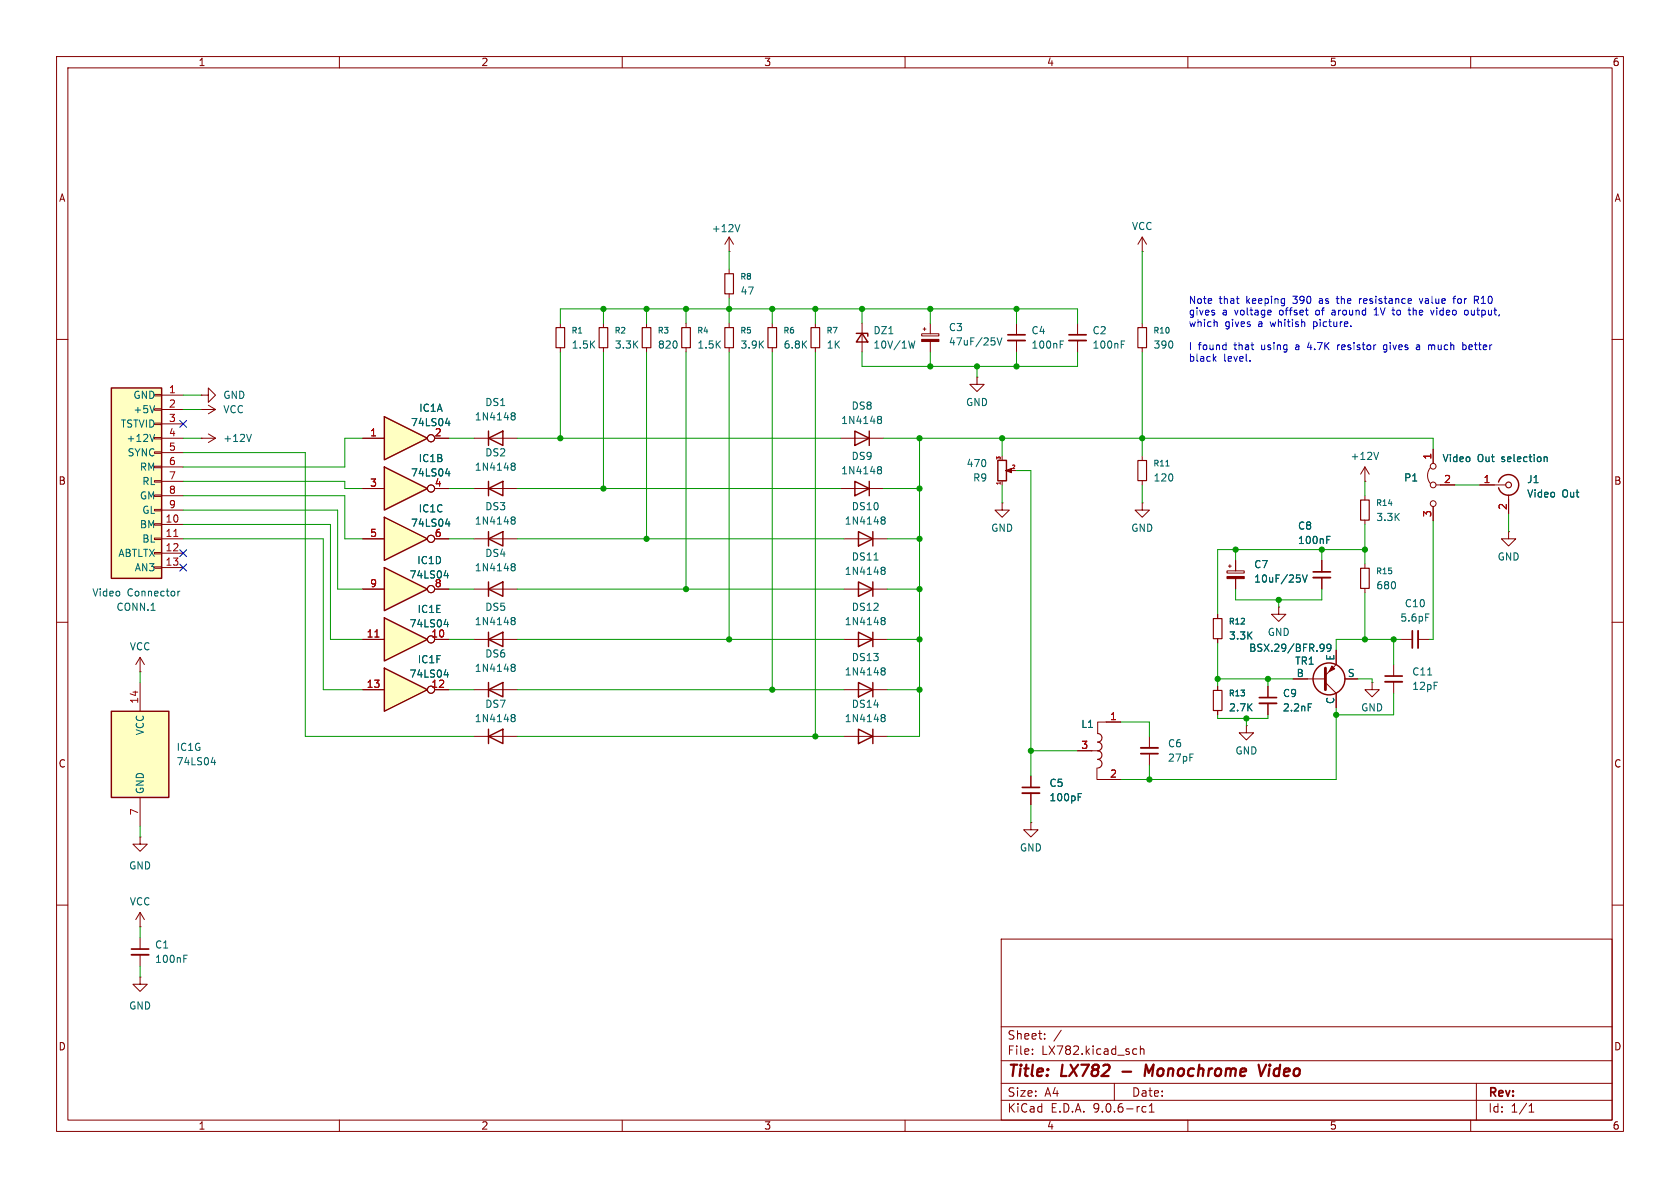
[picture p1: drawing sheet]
<svg xmlns="http://www.w3.org/2000/svg" width="297mm" height="210mm" viewBox="0 0 297 210" stroke-linecap="round" stroke-linejoin="round" font-family="sans-serif">
<g fill="none" stroke="#840000" stroke-width=".18">
<path d="M10 10h277v190h-277zM12 12h273v186h-273zM60 10v2M110 10v2M160 10v2M210 10v2M260 10v2M106.7 57.2v.7M114.3 57.2v.7M128.9 44.5h.1M128.9 41.9l-.8 1.3M128.9 41.9l.8 1.3"/>
<path d="M128.9 41.9v2.6M179.7 57.2v2M10 60h2M35.6 69.9h1.2v-1.3l1.3 1.3-1.3 1.2v-1.2M35.6 69.9h.1M35.6 72.4h.1M35.6 77.5h.1M35.6 72.4h2.5M35.6 77.5h2.5M36.8 71.6l1.3 .8M36.8 76.7l1.3 .8M38.1 72.4l-1.3 .8"/>
<path d="M38.1 77.5l-1.3 .7M106.7 61.5v.7M114.3 61.5v.7M172.7 66.7v1.2h1.3l-1.3 1.3-1.3-1.3h1.3M172.7 66.7h.1M179.7 60.2v2M285 60h2M83.8 86.4h7.6M83.8 95.3h7.6M149.2 95.3h7.6M177.2 80.6v.7M177.2 85.1v.6"/>
<path d="M178.7 83.2h1M217.4 99.8v.5M218.4 99.1v1.8M233.7 99.1v2M10 110h2M83.8 113h7.6M83.8 104.1h7.6M216.9 100.9h3.1v.4h-3.1zM217.2 100.1h.5M218.4 102.3v1.8M233.7 102.1v2M246.4 117.5v2"/>
<path d="M285 110h2M83.8 130.2h7.6M83.8 121.9h7.6M182.2 137.2v2M190.5 132.7h3.8M193.9 135.8v2h4.2M198.1 127.6h-4v2.1M203.2 130.2v2M203.2 133.2v2.1M220.3 128.3v1.2h1.3l-1.3 1.3-1.2-1.3h1.2M220.3 128.3h.1M246.4 120.5v2.1"/>
<path d="M182.2 145.4v1.3h1.3l-1.3 1.3-1.2-1.3h1.2M182.2 145.4h.1M182.2 140.2v2M10 160h2M177 166h108v32h-108zM285 160h2M60 198v2M110 198v2M160 198v2M177 194.5h108M177 191.5h108M177 187.5h108"/>
<path d="M177 181.5h108M182.5 186.3v.1M182.5 185.5v.1M184.7 183.6v.1M184.7 182.8v.1M187.6 182.1l-1.3 2M197 191.5v3M200.5 185.4l.5 .1M201 186.3l-.5 .1M201.6 185.5l.2-.1 .4 .1v.9M201.6 184.9v1.5M202.6 195.7l-.4-.1-.3 .3v.4l.1 .2h.6"/>
<path d="M203.2 196.6h.8M203.2 195.5l.4-.4v1.5M210 198v2M260 198v2M261 191.5v6.5M270.3 196.6h.9M270.3 195.5l.4-.4v1.5"/>
</g>
<path d="M198.4 189.4h1.6M203.9 188.2l-.8 1.4-.5-1.4-.3 2M222.5 188.2l.4 2 .9-2M224.4 188.9l-.1 1.3M224.5 188.2v.2M224.5 188.2l-.1 .1 .1 .1M224.5 188.2l.1 .1-.1 .1" fill="none" stroke="#840000" stroke-width=".4"/>
<g fill="#840000" stroke="#840000" stroke-width=".18">
<path d="M216.9 101.9h3.1v.4h-3.1z"/>
<path d="M177.8 83.2l1-.4v.8l-1-.4h.3z"/>
</g>
<g fill="none" stroke="#006464" stroke-width=".18">
<path d="M130.8 39.7l-.4 1.3M44.4 76.8l-.4 1.2M187.4 60.9h.5M187.4 60.3h.6M90.5 82.3l.1 .1M90.5 81.9h.3l.2 .1 .1 .2-.3 .2M90.5 91.4h.3l.2 .1 .1 .2-.3 .2M90.5 99.7l.3-.1 .2 .2 .1 .1-.3 .3M90.5 91.9h.1M90.6 82.4h.2M90.6 82.4l-.1 .1M90.6 91.9h.2"/>
<path d="M90.6 91.9l-.1 .1M90.8 82.4l.3 .2-.1 .4-.2 .1h-.3M90.8 91.9l.3 .3-.1 .3-.2 .2-.3-.1M155.9 91.4h.3l.2 .1 .1 .2-.3 .2M155.9 91.9h.1M156 91.9h.2M156 91.9l-.1 .1M156.2 91.9l.3 .3-.1 .3-.2 .2-.3-.1M234.6 95.4h.4M234.6 94.8h.6M90.5 109.2h.3l.2 .1 .1 .2-.3 .2M90.5 117.5l.3-.1 .2 .1 .1 .2-.3 .3"/>
<path d="M90.5 117.9l.1 .1M90.5 109.6l.1 .1M90.5 100.1l.1 .1M90.6 118h.2M90.6 118h-.1M90.6 109.7h.2M90.6 109.7l-.1 .1M90.6 100.2h.2M90.6 100.2h-.1M90.8 100.2l.3 .2-.1 .4-.2 .1-.3-.1M90.8 109.7l.3 .3-.1 .3-.2 .1h-.3M90.8 118l.3 .2-.1 .4-.2 .1-.3-.1"/>
<path d="M229.8 102.2v.6M230.3 101.6l.4 1.3 .4-1.3M252.4 119.3h.7M90.5 126.4l.3-.1 .2 .1 .1 .2-.3 .3M90.5 126.8l.1 .1M90.6 126.9h.2M90.6 126.9h-.1M90.8 126.9l.3 .2-.1 .4-.2 .1-.3-.1M190.6 140.9h.4M190.6 140.3h.6"/>
</g>
<path d="M105.9 57.9h1.5v3.6h-1.5zM113.5 57.9h1.6v3.6h-1.6zM194.1 129.7a.76 .76 0 0 1 .7 .7 .76 .76 0 0 1-.7 .8 .76 .76 0 0 1 .7 .8 .76 .76 0 0 1-.7 .7 .76 .76 0 0 1 .7 .8 .76 .76 0 0 1-.7 .7 .76 .76 0 0 1 .7 .8 .76 .76 0 0 1-.7 .8" fill="none" stroke="#840000" stroke-width=".2"/>
<g fill="none" stroke="#840000" stroke-width=".25">
<path d="M86.4 86.4l2.5-1.3v2.5zM86.4 95.3l2.5-1.3v2.5zM86.4 85.1v2.5M86.4 94v2.5M151.8 94l2.5 1.3-2.5 1.2zM154.3 94v2.5M176.4 81.4h1.5v3.6h-1.5zM86.4 113l2.5-1.2v2.5zM86.4 104.1l2.5-1.2v2.5zM86.4 102.9v2.5M86.4 111.8v2.5M86.4 130.2l2.5-1.3v2.5z"/>
<path d="M86.4 121.9l2.5-1.2v2.5zM86.4 120.7v2.5M86.4 128.9v2.5"/>
</g>
<path d="M178.2 59.2h3M232.2 101.1h3M244.9 119.5h3M180.7 139.2h3.1M201.7 133.2h3" fill="none" stroke="#840000" stroke-width=".3"/>
<path d="M178.2 60.2h3M232.2 102.1h3M201.7 132.2h3M244.9 120.5h3M180.7 140.2h3.1" fill="none" stroke="#840000" stroke-width=".33"/>
<path d="M176.8 85.2v.4" fill="none" stroke="#a90000" stroke-width=".18"/>
<path d="M67.9 109.2l7.7 3.8-7.7 3.8z" fill="#ffffc2"/>
<path d="M67.9 109.2l7.7 3.8-7.7 3.8z" fill="none" stroke="#840000" stroke-width=".25"/>
<g fill="none" stroke="#840000" stroke-width=".18">
<path d="M64.1 113h3.8M76.8 113h2.6"/>
<circle cx="76.2" cy="113" r=".63"/>
</g>
<path d="M66.3 112.6h.7" fill="none" stroke="#a90000" stroke-width=".18"/>
<path d="M78.5 110.4h.8M79.1 110v.8" fill="none" stroke="#006464" stroke-width=".18"/>
<path d="M67.9 118.1l7.7 3.8-7.7 3.8z" fill="#ffffc2"/>
<path d="M67.9 118.1l7.7 3.8-7.7 3.8z" fill="none" stroke="#840000" stroke-width=".25"/>
<g fill="none" stroke="#840000" stroke-width=".18">
<path d="M64.1 121.9h3.8M76.8 121.9h2.6"/>
<circle cx="76.2" cy="121.9" r=".63"/>
</g>
<path d="M78.5 119.3h.8M79.1 118.9v.8" fill="none" stroke="#006464" stroke-width=".18"/>
<path d="M19.7 68.6h8.9v33.6h-8.9z" fill="#ffffc2"/>
<path d="M19.7 68.6h8.9v33.6h-8.9zM86.4 77.5l2.5-1.3v2.5zM86.4 76.2v2.5" fill="none" stroke="#840000" stroke-width=".25"/>
<g fill="none" stroke="#840000" stroke-width=".18">
<path d="M27.3 69.7h1.3v.3h-1.3zM27.3 72.3h1.3v.2h-1.3zM27.3 74.8h1.3v.3h-1.3zM27.3 77.3h1.3v.3h-1.3zM27.3 79.9h1.3v.2h-1.3zM28.6 69.9h3.8M28.6 72.4h3.8M28.6 74.9h3.8M28.6 77.5h3.8M83.8 77.5h7.6M27.3 82.4h1.3v.3h-1.3zM27.3 85h1.3v.2h-1.3z"/>
<path d="M27.3 87.5h1.3v.3h-1.3zM27.3 90h1.3v.3h-1.3zM27.3 92.6h1.3v.2h-1.3zM27.3 95.1h1.3v.3h-1.3zM27.3 97.7h1.3v.2h-1.3zM28.6 80h3.8M28.6 82.6h3.8M28.6 85.1h3.8M28.6 87.6h3.8M28.6 90.2h3.8M28.6 92.7h3.8M28.6 95.3h3.8"/>
<path d="M28.6 97.8h3.8M24.8 118.7h.1M24.8 116.2l-.8 1.3M24.8 116.2l.7 1.3M24.8 116.2v2.5M27.3 100.2h1.3v.3h-1.3zM28.6 100.3h3.8M215.3 108.6v.7M215.3 112.9v.8M226.1 107.3v1.3h1.2l-1.2 1.3-1.3-1.3h1.3M226.1 107.3h.1"/>
</g>
<path d="M27.3 71.7l-.4 1.3M27.3 76.8l-.4 1.2M90.5 73.5h.1M90.5 73h.3l.2 .1 .1 .2-.3 .2M90.6 73.5h.2M90.6 73.5l-.1 .1M90.8 73.5l.3 .3-.1 .3-.2 .1h-.3M31.4 104.5v.9M31.8 104.5l-.4 .2" fill="none" stroke="#006464" stroke-width=".18"/>
<path d="M30.7 94.8h.7" fill="none" stroke="#a90000" stroke-width=".18"/>
<path d="M214.5 109.3h1.5v3.6h-1.5z" fill="none" stroke="#840000" stroke-width=".2"/>
<path d="M67.9 73.7l7.7 3.8-7.7 3.8z" fill="#ffffc2"/>
<path d="M67.9 73.7l7.7 3.8-7.7 3.8z" fill="none" stroke="#840000" stroke-width=".25"/>
<g fill="none" stroke="#840000" stroke-width=".18">
<path d="M162.9 59h3.1v.4h-3.1zM163.2 58.2h.5M163.4 57.9v.5M164.5 57.2v1.8M64.1 77.5h3.8M76.8 77.5h2.6M164.5 60.4v1.8M241.3 99.7v.8M241.3 104v.8"/>
<circle cx="76.2" cy="77.5" r=".63"/>
</g>
<path d="M176.3 59.7l.4 1.3 .4-1.3M78.8 74.8h.8M79.4 74.4v.9M175.9 60.3v.6" fill="none" stroke="#006464" stroke-width=".18"/>
<path d="M162.9 60h3.1v.4h-3.1z" fill="#840000" stroke="#840000" stroke-width=".18"/>
<path d="M240.5 100.5h1.6v3.5h-1.6z" fill="none" stroke="#840000" stroke-width=".2"/>
<path d="M67.9 100.3l7.7 3.8-7.7 3.9z" fill="#ffffc2"/>
<path d="M67.9 100.3l7.7 3.8-7.7 3.9z" fill="none" stroke="#840000" stroke-width=".25"/>
<g fill="none" stroke="#840000" stroke-width=".18">
<path d="M64.1 104.1h3.8M76.8 104.1h2.6M247.6 113h2.1M250.7 113h2"/>
<circle cx="76.2" cy="104.1" r=".63"/>
</g>
<path d="M78.5 101.8h.8M79.1 101.3v.9M252 108.5h.6" fill="none" stroke="#006464" stroke-width=".18"/>
<path d="M249.7 111.5v3.1" fill="none" stroke="#840000" stroke-width=".3"/>
<path d="M250.7 111.5v3.1" fill="none" stroke="#840000" stroke-width=".33"/>
<path d="M67.9 91.4l7.7 3.9-7.7 3.8z" fill="#ffffc2"/>
<path d="M67.9 91.4l7.7 3.9-7.7 3.8z" fill="none" stroke="#840000" stroke-width=".25"/>
<g fill="none" stroke="#840000" stroke-width=".18">
<path d="M64.1 95.3h3.8M76.8 95.3h2.6M177.2 88.9v1.3h1.2l-1.2 1.2-1.3-1.2h1.3M177.2 88.9h.1M201.9 88.9v1.3h1.3l-1.3 1.2-1.2-1.2h1.2M201.9 88.9h.1"/>
<circle cx="76.2" cy="95.2" r=".63"/>
</g>
<path d="M78.8 92.6h.8M79.4 92.2v.8" fill="none" stroke="#006464" stroke-width=".18"/>
<path d="M67.9 82.6l7.7 3.8-7.7 3.8z" fill="#ffffc2"/>
<g fill="none" stroke="#840000" stroke-width=".25">
<path d="M151.1 76.2l2.6 1.3-2.6 1.2zM153.7 76.2v2.5M67.9 82.6l7.7 3.8-7.7 3.8zM151.1 85.1l2.6 1.3-2.6 1.2zM153.7 85.1v2.5M264.9 85.2a1.81 1.81 0 0 1 2.8-1 1.81 1.81 0 0 1 0 3 1.81 1.81 0 0 1-2.8-1M151.8 102.9l2.5 1.2-2.5 1.3zM151.8 111.8l2.5 1.2-2.5 1.3zM154.3 102.9v2.5M154.3 111.8v2.5M151.8 128.9l2.5 1.3-2.5 1.2zM151.8 120.7l2.5 1.2-2.5 1.3z"/>
<path d="M154.3 120.7v2.5M154.3 128.9v2.5"/>
</g>
<g fill="none" stroke="#840000" stroke-width=".18">
<path d="M144.1 57.2v.7M190.5 57.2v2M201.9 44.5h.1M201.9 41.9v2.6M201.9 57.2v.7M201.9 41.9l-.7 1.3M201.9 41.9l.8 1.3M144.1 61.5v.7M148.6 77.5h7.6M190.5 60.2v2M201.9 61.5v.7M253.4 79.4v2.5"/>
<path d="M64.1 86.4h3.8M76.8 86.4h2.6M148.6 86.4h7.6M201.9 80.6v.8M201.9 85v.7M241.3 85.1h.1M241.3 82.6l-.8 1.2M241.3 82.6l.8 1.2M241.3 82.6v2.5M241.3 87.6v.8M241.3 91.9v.8M252.9 82.7a2.26 2.26 0 0 0 0 2.8"/>
<path d="M253.4 89.5v2.6M253.9 85.7h3.3M261.6 85.7h4.6M266.7 94v1.3h1.3l-1.3 1.2-1.3-1.2h1.3M266.7 94h.1M266.7 87.5v3.3M149.2 104.1h7.6M149.2 113h7.6M149.2 130.2h7.6M149.2 121.9h7.6M24.8 148v1.2h1.2l-1.2 1.3-1.3-1.3h1.3M24.8 148h.1"/>
<path d="M24.8 172.7v1.3h1.2l-1.2 1.3-1.3-1.3h1.3M24.8 172.7h.1M24.8 165.7v2.1M24.8 168.8v2"/>
<circle cx="76.2" cy="86.4" r=".63"/>
<circle cx="253.4" cy="82.4" r=".51"/>
<circle cx="253.4" cy="89" r=".51"/>
<circle cx="253.4" cy="85.7" r=".51"/>
</g>
<g fill="none" stroke="#006464" stroke-width=".18">
<path d="M155.2 73.7l.4-.1 .2 .1v.2l-.2 .2M155.2 74.1h.2M155.4 74.1h.2M155.4 74.1l-.2 .1M155.6 74.1l.2 .3v.4l-.2 .1-.4-.1M198.2 60.9h.5M198.2 60.3h.6M243.7 80l-.4 1.2M78.8 83.7h.8M79.4 83.3v.8M154.5 99h.7M155.2 83h.2"/>
<path d="M155.2 82.6l.4-.1 .2 .1v.2l-.2 .2M155.4 83h.2M155.4 83l-.2 .1M155.6 83l.2 .3v.3l-.2 .2-.4-.1M206.1 82.4h.6M273 80.9l.2-.1h.3v.8M155.9 100.8h.1M155.9 100.3h.3l.2 .1 .1 .2-.3 .2M155.9 109.2h.3l.2 .1 .1 .2-.3 .2M155.9 118.1h.3l.2 .1 .1 .2-.3 .2M155.9 109.6l.1 .1M155.9 118.5l.1 .1"/>
<path d="M156 100.8h.2M156 100.8l-.1 .1M156 109.7h.2M156 109.7l-.1 .1M156 118.6h.2M156 118.6l-.1 .1M156.2 100.8l.3 .3-.1 .3-.2 .1h-.3M156.2 109.7l.3 .3-.1 .3-.2 .1h-.3M156.2 118.6l.3 .2-.1 .4-.2 .1h-.3M155.9 126.4l.3-.1 .2 .1 .1 .2-.3 .3M155.9 126.8l.1 .1M156 126.9h.2"/>
<path d="M156 126.9h-.1M156.2 126.9l.3 .2-.1 .4-.2 .1-.3-.1M32.5 169.5h.4M32.5 168.9h.6"/>
</g>
<g fill="none" stroke="#840000" stroke-width=".2">
<path d="M143.4 57.9h1.5v3.6h-1.5zM201.2 57.9h1.5v3.6h-1.5zM201.2 81.4h1.5v3.6h-1.5zM240.5 88.4h1.6v3.5h-1.6z"/>
<circle cx="266.7" cy="85.7" r=".51"/>
</g>
<path d="M189 59.2h3M23.2 167.8h3.1" fill="none" stroke="#840000" stroke-width=".3"/>
<path d="M189 60.2h3M23.2 168.8h3.1" fill="none" stroke="#840000" stroke-width=".33"/>
<path d="M19.7 125.7h10.1v15.3h-10.1z" fill="#ffffc2"/>
<g fill="none" stroke="#840000" stroke-width=".25">
<path d="M151.4 58.9h2v.5M152.4 58.9l1 1.6h-2zM19.7 125.7h10.1v15.3h-10.1z"/>
<circle cx="234.9" cy="120" r="2.82"/>
</g>
<g fill="none" stroke="#840000" stroke-width=".18">
<path d="M99.1 57.2v.7M121.3 57.2v.7M128.9 47.6v.8M128.9 51.9v.8M128.9 57.2v.7M136.5 57.2v.7M152.4 57.2v5M64.1 77.5h3.8M76.8 77.5h2.6M99.1 61.5v.7M121.3 61.5v.7M128.9 61.5v.7"/>
<path d="M136.5 61.5v.7M253.4 79.4v2.5M64.1 95.3h3.8M64.1 86.4h3.8M76.8 95.3h2.6M76.8 86.4h2.6M218.4 99.1v1.8M233.7 99.1v2M253.4 89.5v2.6M254.6 85.7h2.6M261.6 85.7h2.6M266.7 88.3v2.5"/>
<path d="M64.1 113h3.8M64.1 104.1h3.8M76.8 113h2.6M76.8 104.1h2.6M215.3 108.6v.7M215.3 112.9v.8M218.4 102.3v1.8M233.7 102.1v2M236.2 114.9v2.6l-1.9 1.9M24.8 120.7v5M64.1 121.9h3.8M76.8 121.9h2.6"/>
<path d="M182.2 137.2v2M190.5 132.7h2.5M195.6 127.6h2.5M195.6 137.8h2.5M215.3 121.3v.7M215.3 125.6v.8M224.2 121.3v2M224.2 124.3v2.1M228.6 120h5.7M234.3 120.7l1.9 1.9v2.5M237.7 120h2.3M242.6 120.7v1.2h1.2l-1.2 1.3-1.3-1.3h1.3"/>
<path d="M242.6 120.7h.1M24.8 141v5.1M182.2 140.2v2M24.8 163.8h.1M24.8 161.3v2.5M24.8 161.3l-.8 1.3M24.8 161.3l.7 1.3"/>
<circle cx="76.2" cy="77.5" r=".63"/>
<circle cx="76.2" cy="86.4" r=".63"/>
<circle cx="76.2" cy="95.2" r=".63"/>
<circle cx="76.2" cy="113" r=".63"/>
<circle cx="76.2" cy="104.1" r=".63"/>
<circle cx="76.2" cy="121.9" r=".63"/>
</g>
<g fill="none" stroke="#006464" stroke-width=".18">
<path d="M78.8 74.8h.8M79.4 74.4v.9M161.7 60.3l-.3 1.2-.2-.9M78.8 92.6h.8M78.8 83.7h.8M79.4 83.3v.8M79.4 92.2v.8M234.6 95.4h.4M234.6 94.8h.6M273 80.9l.2-.1h.3v.8M78.5 110.4h.8M78.5 119.3h.8"/>
<path d="M78.5 101.8h.8M79.1 101.3v.9M79.1 110v.8M79.1 118.9v.8M229.8 102.2v.6M230.3 101.6l.4 1.3 .4-1.3M233.6 113.9l.4 .1a.84 .84 0 0 1-.3 1.1M234.1 114.4l-.3 .2h-.2M235.3 114.4l-.3 .2h-.3l-.1-.2 .1-.5h.3l.2 .1a.84 .84 0 0 1-.3 1.1h-.2M37.3 134.8h.8M37.9 134.4v.8M231.3 124.4h.6"/>
<path d="M190.6 140.9h.4M190.6 140.3h.6"/>
</g>
<path d="M98.3 57.9h1.5v3.6h-1.5zM120.5 57.9h1.5v3.6h-1.5zM128.1 48.4h1.6v3.5h-1.6zM128.1 57.9h1.6v3.6h-1.6zM135.8 57.9h1.5v3.6h-1.5zM214.5 122h1.5v3.6h-1.5z" fill="none" stroke="#840000" stroke-width=".2"/>
<path d="M234.3 118.1v3.8" fill="none" stroke="#840000" stroke-width=".51"/>
<path d="M235.5 117.7l.5 .5-1.1 .5z" fill="#840000" stroke="#840000" stroke-width=".18"/>
<path d="M222.6 123.3h3.1" fill="none" stroke="#840000" stroke-width=".3"/>
<path d="M222.6 124.3h3.1" fill="none" stroke="#840000" stroke-width=".33"/>
<g fill="none" stroke="#009600" stroke-width=".18">
<path d="M99.1 57.2v-2.6h91.4v2.6M106.7 54.6v2.6M114.3 54.6v2.6M121.3 54.6v2.6M128.9 44.5v3.1M128.9 52.7v4.5M136.5 54.6v2.6M144.1 54.6v2.6M152.4 54.6v2.6M164.5 54.6v2.6M179.7 54.6v2.6M201.9 44.5v12.7"/>
<path d="M32.4 77.5h3.2M32.4 69.9h3.2M32.4 72.4h3.2M64.1 77.5h-3.1v5.1h-28.6M79.4 77.5h4.4M91.4 77.5h57.2M99.1 62.2v15.3M106.7 62.2v24.2M114.3 62.2v33.1M121.3 62.2v41.9M128.9 62.2v50.8M136.5 62.2v59.7"/>
<path d="M144.1 62.2v68M152.4 62.2v2.6h38.1v-2.6M156.2 77.5h97.2v1.9M162.6 77.5v52.7h-5.8M164.5 62.2v2.6M172.7 64.8v1.9M177.2 77.5v3.1M179.7 62.2v2.6M201.9 62.2v18.4M32.4 92.7h26v20.3h5.7M32.4 95.3h24.7v26.6h7M32.4 90.2h27.3v13.9h4.4"/>
<path d="M32.4 80h21.6v50.2h29.8M32.4 85.1h28.6v1.3h3.1M32.4 87.6h28.6v7.7h3.1M79.4 86.4h4.4M79.4 95.3h4.4M91.4 86.4h57.2M91.4 95.3h57.8M156.2 86.4h6.4M156.8 95.3h5.8M177.2 85.7v3.2M179.7 83.2h2.5v54M201.9 85.7v3.2"/>
<path d="M218.4 97.2v1.9M233.7 97.2v1.9M241.3 85.1v2.5M241.3 92.7v7M241.3 97.2h-26v11.4M253.4 92.1v20.9h-.7M257.2 85.7h4.4M266.7 90.8v3.2M24.8 118.7v2M79.4 113h4.4M79.4 104.1h4.4M91.4 113h57.8"/>
<path d="M91.4 104.1h57.8M156.8 113h5.8M156.8 104.1h5.8M215.3 113.7v7.6M218.4 104.1v1.9h15.3v-1.9M226.1 106v1.3M241.3 104.8v8.2M246.4 113v4.5M247.6 113h-11.4v1.9M79.4 121.9h4.4M91.4 121.9h57.8M91.4 130.2h57.8"/>
<path d="M156.8 121.9h5.8M182.2 132.7h8.3M198.1 127.6h5.1v2.6M203.2 135.3v2.5M215.3 126.4v.6h8.9v-.6M215.3 120h13.3M220.3 127v1.3M224.2 120v1.3M236.2 125.1v12.7h-38.1M240 120h2.6v.7M246.4 122.6v3.8h-10.2M24.8 146.1v1.9"/>
<path d="M182.2 142.2v3.2M24.8 163.8v1.9M24.8 170.8v1.9"/>
</g>
<path d="M31.8 74.3l1.2 1.2M33 74.3l-1.2 1.2M31.8 97.2l1.2 1.2M31.8 99.7l1.2 1.2M33 97.2l-1.2 1.2M33 99.7l-1.2 1.2" fill="none" stroke="#000084" stroke-width=".18"/>
<g fill="none" stroke="#0000c2" stroke-width=".18">
<path d="M214.7 55.3v.3M215 56.9l.2 .2v.6M224.7 55.6l-.1 .1M224.7 54.9v.2l-.6 .2M235.6 54.8l-.1 .1M235.6 55.2l-.2 .2 .2 .3M236.2 52.8h.5M236.4 52.4l.1 1.2M240.3 52.8v.8M240.7 52.8l-.4 .2M242.9 55.7h.8M242.9 54.8l.4-.4v1.3"/>
<path d="M246.1 54.8h.5M246.4 55.7h.2M248.9 54.8h.5M249.3 55.7h.1M250.9 52.8l.3 .8 .3-.8M253.5 54.8l-.3 .9M256.8 52.8h.5M257.3 52.4l-.3 .1v1.1M259.1 54.8l.3 .1 .2 .2-.1 .5-.4 .1M260.7 52.4h.4l.3 .2-.1 .4h-.6M261 53l.4 .6M214.6 63.4l.4 .5"/>
<path d="M215 63l-.5 .5M221 63.7v.2M231.4 60.5l-.3 .9h.8M236.5 61v.8M236.8 61l-.3 .2M245.1 62.1l-.2 .1h-.3M245.2 61h-.4l-.2 .2 .1 .6h.5M250.4 61h.5l.1 .8M251 61.3h-.4l-.2 .2 .2 .3h.4M253.2 61h.4M258.7 61h.4l.1 .2-.1 .5-.4 .1M259.7 61v.8"/>
<path d="M260.3 61.3l-.6 .1"/>
</g>
<path d="M66.3 112.6h.7" fill="none" stroke="#a90000" stroke-width=".18"/>
<g fill="#009600" stroke="#009600" stroke-width=".18">
<circle cx="177.2" cy="77.5" r=".46"/>
<circle cx="162.6" cy="77.5" r=".46"/>
<circle cx="182.2" cy="132.7" r=".46"/>
<circle cx="203.2" cy="137.8" r=".46"/>
<circle cx="162.6" cy="86.4" r=".46"/>
<circle cx="162.6" cy="113" r=".46"/>
<circle cx="241.3" cy="97.2" r=".46"/>
<circle cx="233.7" cy="97.2" r=".46"/>
<circle cx="226.1" cy="106" r=".46"/>
<circle cx="246.4" cy="113" r=".46"/>
<circle cx="218.4" cy="97.2" r=".46"/>
<circle cx="241.3" cy="113" r=".46"/>
<circle cx="236.2" cy="126.4" r=".46"/>
<circle cx="215.3" cy="120" r=".46"/>
<circle cx="224.2" cy="120" r=".46"/>
<circle cx="220.3" cy="127" r=".46"/>
<circle cx="179.7" cy="64.8" r=".46"/>
<circle cx="172.7" cy="64.8" r=".46"/>
<circle cx="164.5" cy="64.8" r=".46"/>
<circle cx="179.7" cy="54.6" r=".46"/>
<circle cx="201.9" cy="77.5" r=".46"/>
<circle cx="152.4" cy="54.6" r=".46"/>
<circle cx="128.9" cy="54.6" r=".46"/>
<circle cx="164.5" cy="54.6" r=".46"/>
<circle cx="144.1" cy="54.6" r=".46"/>
<circle cx="136.5" cy="54.6" r=".46"/>
<circle cx="99.1" cy="77.5" r=".46"/>
<circle cx="114.3" cy="54.6" r=".46"/>
<circle cx="121.3" cy="54.6" r=".46"/>
<circle cx="121.3" cy="104.1" r=".46"/>
<circle cx="106.7" cy="86.4" r=".46"/>
<circle cx="106.7" cy="54.6" r=".46"/>
<circle cx="114.3" cy="95.3" r=".46"/>
<circle cx="144.1" cy="130.2" r=".46"/>
<circle cx="128.9" cy="113" r=".46"/>
<circle cx="136.5" cy="121.9" r=".46"/>
<circle cx="162.6" cy="95.3" r=".46"/>
<circle cx="162.6" cy="104.1" r=".46"/>
<circle cx="162.6" cy="121.9" r=".46"/>
</g>
<g font-size="2.8" fill="#840000">
<text x="178" y="190.9">Title:</text>
<text x="187.7" y="190.9">LX782</text>
<text x="204" y="190.9">Monochrome</text>
<text x="225" y="190.9">Video</text>
</g>
<g font-size="2.1" fill="#840000">
<text x="178" y="184">Sheet:</text>
<text x="178" y="186.7">File:</text>
<text x="184.1" y="186.7">LX782.kicad_sch</text>
<text x="178" y="196.9">KiCad</text>
<text x="178" y="194.1">Size:</text>
<text x="184.7" y="194.1">A4</text>
<text x="185.7" y="196.9">E.D.A.</text>
<text x="193.3" y="196.9">9.0.6-rc1</text>
<text x="200" y="194.1">Date:</text>
<text x="263" y="194.3">Rev:</text>
<text x="263" y="196.9">Id:</text>
<text x="267.1" y="196.9">1/1</text>
</g>
<g font-size="1.8" fill="#840000">
<text x="35" y="11.9">1</text>
<text x="85" y="11.9">2</text>
<text x="135" y="11.9">3</text>
<text x="185" y="11.9">4</text>
<text x="235" y="11.9">5</text>
<text x="285" y="11.9">6</text>
<text x="10.3" y="35.9">A</text>
<text x="285.3" y="35.9">A</text>
<text x="10.3" y="85.9">B</text>
<text x="285.3" y="85.9">B</text>
<text x="10.3" y="135.9">C</text>
<text x="285.3" y="135.9">C</text>
<text x="10.3" y="185.9">D</text>
<text x="285.3" y="185.9">D</text>
<text x="35" y="199.9">1</text>
<text x="85" y="199.9">2</text>
<text x="135" y="199.9">3</text>
<text x="185" y="199.9">4</text>
<text x="235" y="199.9">5</text>
<text x="285" y="199.9">6</text>
</g>
<g font-size="1.8" fill="#006464">
<text x="125.7" y="41.2">+12V</text>
<text x="200" y="40.9">VCC</text>
<text x="130.8" y="52.3">47</text>
<text x="154.3" y="59.3">DZ1</text>
<text x="167.6" y="58.7">C3</text>
<text x="182.3" y="59.3">C4</text>
<text x="193" y="59.3">C2</text>
<text x="101" y="61.8">1.5K</text>
<text x="108.6" y="61.8">3.3K</text>
<text x="116.2" y="61.8">820</text>
<text x="123.2" y="61.8">1.5K</text>
<text x="130.8" y="61.8">3.9K</text>
<text x="138.4" y="61.8">6.8K</text>
<text x="146.1" y="61.8">1K</text>
<text x="154.3" y="61.8">10V/1W</text>
<text x="167.6" y="61.3">47uF/25V</text>
<text x="182.3" y="61.8">100nF</text>
<text x="193" y="61.8">100nF</text>
<text x="203.8" y="61.8">390</text>
<text x="23.5" y="70.7">GND</text>
<text x="39.4" y="70.7">GND</text>
<text x="85.7" y="72">DS1</text>
<text x="170.7" y="72">GND</text>
<text x="21.2" y="75.8">TSTVID</text>
<text x="23.5" y="73.3">+5V</text>
<text x="39.4" y="73.3">VCC</text>
<text x="72.6" y="75.5">74LS04</text>
<text x="74" y="73">IC1A</text>
<text x="83.8" y="74.5">1N4148</text>
<text x="148.6" y="75.2">1N4148</text>
<text x="150.5" y="72.6">DS8</text>
<text x="22.3" y="78.3">+12V</text>
<text x="22.5" y="80.9">SYNC</text>
<text x="24.6" y="83.4">RM</text>
<text x="39.4" y="78.3">+12V</text>
<text x="73.9" y="81.9">IC1B</text>
<text x="83.8" y="83.4">1N4148</text>
<text x="85.7" y="80.9">DS2</text>
<text x="150.5" y="81.5">DS9</text>
<text x="170.8" y="82.8">470</text>
<text x="238.7" y="81.5">+12V</text>
<text x="254.9" y="81.9">Video</text>
<text x="261.2" y="81.9">Out</text>
<text x="265.5" y="81.9">selection</text>
<text x="24.6" y="88.5">GM</text>
<text x="25.1" y="86">RL</text>
<text x="72.6" y="84.4">74LS04</text>
<text x="148.6" y="84">1N4148</text>
<text x="171.9" y="85.3">R9</text>
<text x="203.8" y="85.3">120</text>
<text x="248.1" y="85.3">P1</text>
<text x="269.9" y="85.6">J1</text>
<text x="269.9" y="88.2">Video</text>
<text x="276.1" y="88.2">Out</text>
<text x="24.6" y="93.6">BM</text>
<text x="25.1" y="91">GL</text>
<text x="72.6" y="93.3">74LS04</text>
<text x="73.9" y="90.8">IC1C</text>
<text x="83.8" y="92.9">1N4148</text>
<text x="85.7" y="90.4">DS3</text>
<text x="149.2" y="92.9">1N4148</text>
<text x="150.5" y="90.4">DS10</text>
<text x="175.1" y="94.2">GND</text>
<text x="199.9" y="94.2">GND</text>
<text x="229.4" y="93.8">C8</text>
<text x="243.2" y="92.3">3.3K</text>
<text x="20.8" y="98.7">ABTLTX</text>
<text x="23.7" y="101.2">AN3</text>
<text x="25.1" y="96.1">BL</text>
<text x="73.7" y="99.9">IC1D</text>
<text x="83.8" y="101.2">1N4148</text>
<text x="85.7" y="98.7">DS4</text>
<text x="149.2" y="101.8">1N4148</text>
<text x="150.5" y="99.3">DS11</text>
<text x="221.6" y="100.6">C7</text>
<text x="229.4" y="96.4">100nF</text>
<text x="264.7" y="99.3">GND</text>
<text x="16.2" y="105.6">Video</text>
<text x="22.5" y="105.6">Connector</text>
<text x="72.3" y="102.5">74LS04</text>
<text x="221.6" y="103.2">10uF/25V</text>
<text x="243.2" y="104.4">680</text>
<text x="248.3" y="107.5">C10</text>
<text x="20.5" y="108.2">CONN.1</text>
<text x="72.3" y="111.1">74LS04</text>
<text x="73.7" y="108.6">IC1E</text>
<text x="83.8" y="110.7">1N4148</text>
<text x="85.7" y="108.2">DS5</text>
<text x="149.2" y="110.7">1N4148</text>
<text x="150.5" y="108.2">DS12</text>
<text x="217.2" y="113.3">3.3K</text>
<text x="224" y="112.6">GND</text>
<text x="247.5" y="110.1">5.6pF</text>
<text x="22.8" y="115.2">VCC</text>
<text x="72.3" y="120">74LS04</text>
<text x="73.8" y="117.4">IC1F</text>
<text x="83.8" y="119">1N4148</text>
<text x="85.7" y="116.4">DS6</text>
<text x="149.2" y="119.6">1N4148</text>
<text x="150.5" y="117.1">DS13</text>
<text x="220.7" y="115.4">BSX.29/BFR.99</text>
<text x="228.9" y="117.7">TR1</text>
<text x="229.1" y="119.8">B</text>
<text x="236" y="116.9" transform="rotate(-90 236 116.9)">E</text>
<text x="238.2" y="119.8">S</text>
<text x="249.6" y="119.6">C11</text>
<text x="85.7" y="125.3">DS7</text>
<text x="150.5" y="125.3">DS14</text>
<text x="217.2" y="126">2.7K</text>
<text x="226.7" y="123.4">C9</text>
<text x="226.7" y="126">2.2nF</text>
<text x="236" y="124.6" transform="rotate(-90 236 124.6)">C</text>
<text x="240.5" y="126">GND</text>
<text x="249.6" y="122.2">12pF</text>
<text x="25.6" y="130.1" transform="rotate(-90 25.6 130.1)">VCC</text>
<text x="83.8" y="127.9">1N4148</text>
<text x="149.2" y="127.9">1N4148</text>
<text x="191.1" y="128.9">L1</text>
<text x="31.1" y="132.9">IC1G</text>
<text x="31.1" y="135.5">74LS04</text>
<text x="206.4" y="132.3">C6</text>
<text x="206.4" y="134.8">27pF</text>
<text x="218.3" y="133.6">GND</text>
<text x="25.6" y="140.5" transform="rotate(-90 25.6 140.5)">GND</text>
<text x="185.4" y="139.3">C5</text>
<text x="185.4" y="141.8">100pF</text>
<text x="22.7" y="153.9">GND</text>
<text x="180.2" y="150.7">GND</text>
<text x="22.8" y="160.2">VCC</text>
<text x="27.3" y="167.9">C1</text>
<text x="27.3" y="170.4">100nF</text>
<text x="22.7" y="178.7">GND</text>
</g>
<g font-size="1.8" fill="#0000c2">
<text x="210.1" y="53.9">Note</text>
<text x="215.5" y="53.9">that</text>
<text x="220.4" y="53.9">keeping</text>
<text x="228.9" y="53.9">390</text>
<text x="233.7" y="53.9">as</text>
<text x="237" y="53.9">the</text>
<text x="241.2" y="53.9">resistance</text>
<text x="252.1" y="53.9">value</text>
<text x="258.2" y="53.9">for</text>
<text x="262.1" y="53.9">R10</text>
<text x="210.1" y="56">gives</text>
<text x="210.1" y="58">which</text>
<text x="216.1" y="56">a</text>
<text x="216.6" y="58">gives</text>
<text x="218.4" y="56">voltage</text>
<text x="222.6" y="58">a</text>
<text x="224.9" y="58">whitish</text>
<text x="226.5" y="56">offset</text>
<text x="232.6" y="58">picture.</text>
<text x="233.1" y="56">of</text>
<text x="236.1" y="56">around</text>
<text x="243.8" y="56">1V</text>
<text x="247.3" y="56">to</text>
<text x="250.3" y="56">the</text>
<text x="254.5" y="56">video</text>
<text x="260.6" y="56">output,</text>
<text x="210.1" y="62.1">I</text>
<text x="210.1" y="64.1">black</text>
<text x="211.8" y="62.1">found</text>
<text x="216.3" y="64.1">level.</text>
<text x="218.3" y="62.1">that</text>
<text x="223.2" y="62.1">using</text>
<text x="229.5" y="62.1">a</text>
<text x="231.8" y="62.1">4.7K</text>
<text x="237.3" y="62.1">resistor</text>
<text x="245.6" y="62.1">gives</text>
<text x="251.7" y="62.1">a</text>
<text x="254" y="62.1">much</text>
<text x="260.2" y="62.1">better</text>
</g>
<g font-size="1.8" fill="#a90000">
<text x="29.8" y="69.6">1</text>
<text x="29.8" y="72.1">2</text>
<text x="29.8" y="74.7">3</text>
<text x="29.8" y="77.2">4</text>
<text x="65.3" y="77.2">1</text>
<text x="76.8" y="77.2">2</text>
<text x="29.8" y="79.8">5</text>
<text x="29.8" y="82.3">6</text>
<text x="253.1" y="81.4" transform="rotate(-90 253.1 81.4)">1</text>
<text x="29.8" y="84.8">7</text>
<text x="29.8" y="87.4">8</text>
<text x="29.8" y="89.9">9</text>
<text x="65.3" y="86.1">3</text>
<text x="76.8" y="86.1">4</text>
<text x="255.2" y="85.5">2</text>
<text x="262.2" y="85.5">1</text>
<text x="29.2" y="92.5">10</text>
<text x="29.2" y="95">11</text>
<text x="65.3" y="95">5</text>
<text x="76.8" y="95">6</text>
<text x="253.1" y="91.5" transform="rotate(-90 253.1 91.5)">3</text>
<text x="266.4" y="90.2" transform="rotate(-90 266.4 90.2)">2</text>
<text x="29.2" y="97.5">12</text>
<text x="29.2" y="100.1">13</text>
<text x="65.3" y="103.9">9</text>
<text x="76.8" y="103.9">8</text>
<text x="64.7" y="112.8">11</text>
<text x="76.2" y="112.8">10</text>
<text x="24.5" y="124.5" transform="rotate(-90 24.5 124.5)">14</text>
<text x="64.7" y="121.7">13</text>
<text x="76.2" y="121.7">12</text>
<text x="196.1" y="127.4">1</text>
<text x="191.1" y="132.5">3</text>
<text x="196.1" y="137.5">2</text>
<text x="24.5" y="144.2" transform="rotate(-90 24.5 144.2)">7</text>
</g>
<g font-size="1.4" fill="#006464">
<text x="130.8" y="49.6">R8</text>
<text x="100.9" y="59.2">R1</text>
<text x="108.5" y="59.2">R2</text>
<text x="116.2" y="59.2">R3</text>
<text x="123.2" y="59.2">R4</text>
<text x="130.8" y="59.2">R5</text>
<text x="138.4" y="59.2">R6</text>
<text x="146" y="59.2">R7</text>
<text x="203.8" y="59.2">R10</text>
<text x="203.8" y="82.7">R11</text>
<text x="243.2" y="89.6">R14</text>
<text x="243.2" y="101.7">R15</text>
<text x="217.1" y="110.6">R12</text>
<text x="217.1" y="123.3">R13</text>
</g>
<g font-size=".9" fill="#a90000">
<text x="176.9" y="81.4" transform="rotate(-90 176.9 81.4)">3</text>
<text x="178.7" y="82.9">2</text>
<text x="176.9" y="85.9" transform="rotate(-90 176.9 85.9)">1</text>
</g>
</svg>
